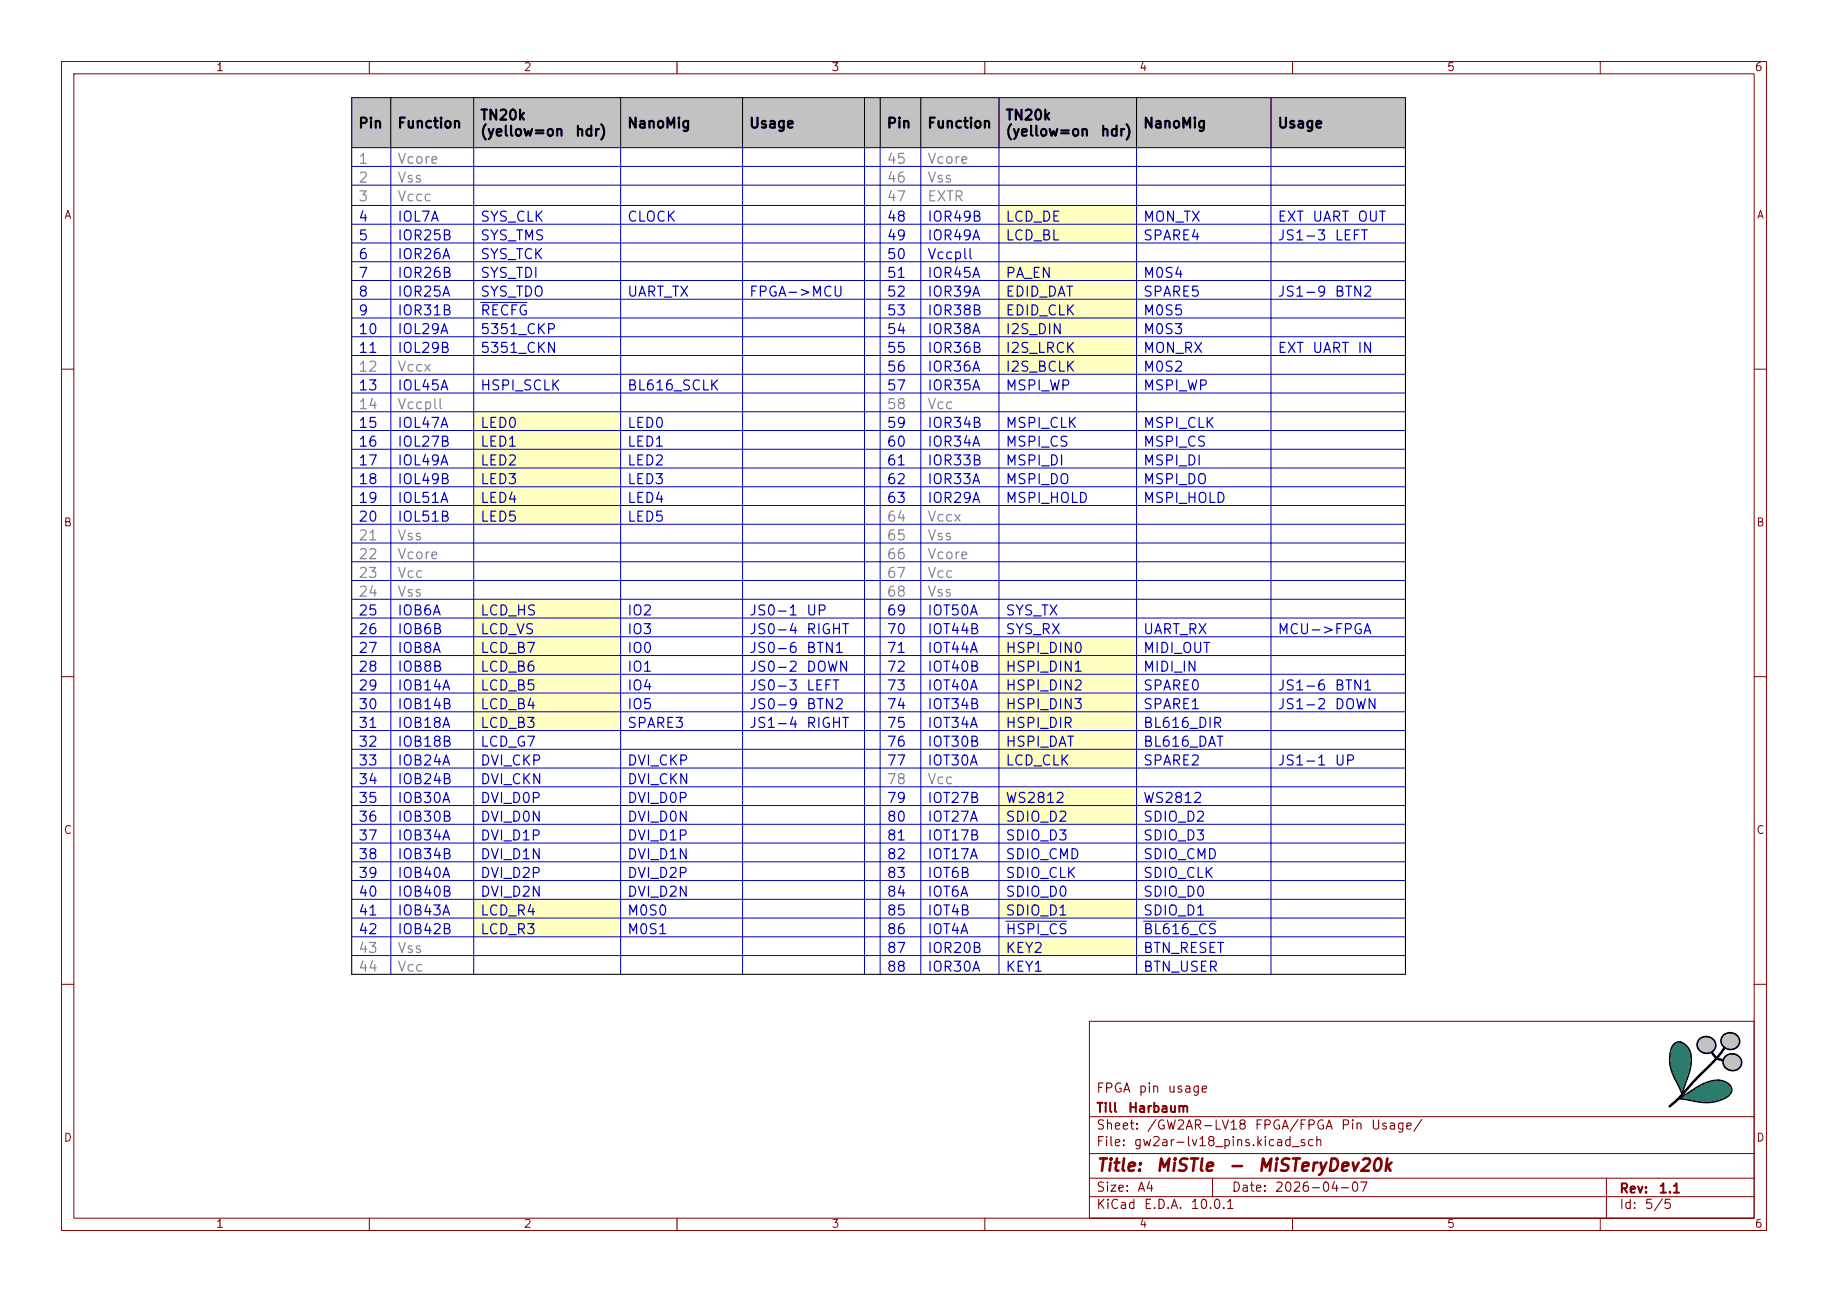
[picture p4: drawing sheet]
<svg xmlns="http://www.w3.org/2000/svg" width="297mm" height="210mm" viewBox="0 0 297 210" stroke-linecap="round" stroke-linejoin="round" font-family="sans-serif">
<g fill="none" stroke="#840000" stroke-width=".16">
<path d="M10 10h277v190h-277zM12 12h273v186h-273zM60 10v2M110 10v2M160 10v2M210 10v2M260 10v2M10 60h2M285 60h2M10 110h2M285 110h2M10 160h2"/>
<path d="M177 166h108v32h-108zM285 160h2M60 198v2M110 198v2M160 198v2M177 194.5h108M177 191.5h108M177 187.5h108M177 181.5h108M197 191.5v3M210 198v2M260 198v2"/>
<path d="M261 191.5v6.5"/>
</g>
<g fill="#c2c2c2">
<path d="M57.1 15.9h6.4v8.1h-6.4z"/>
<path d="M63.5 15.9h13.5v8.1h-13.5z"/>
<path d="M77 15.9h23.8v8.1h-23.8z"/>
<path d="M100.8 15.9h19.8v8.1h-19.8z"/>
<path d="M120.6 15.9h19.9v8.1h-19.9z"/>
<path d="M140.5 15.9h2.5v8.1h-2.5z"/>
<path d="M143 15.9h6.6v8.1h-6.6z"/>
<path d="M149.6 15.9h12.7v8.1h-12.7z"/>
<path d="M162.3 15.9h22.4v8.1h-22.4z"/>
<path d="M184.7 15.9h21.8v8.1h-21.8z"/>
<path d="M206.5 15.9h21.8v8.1h-21.8z"/>
</g>
<g fill="#ffffc2">
<path d="M162.3 33.4h22.4v3h-22.4z"/>
<path d="M162.3 36.4h22.4v3.1h-22.4z"/>
<path d="M162.3 42.5h22.4v3.1h-22.4z"/>
<path d="M162.3 45.6h22.4v3h-22.4z"/>
<path d="M162.3 48.6h22.4v3.1h-22.4z"/>
<path d="M162.3 51.7h22.4v3h-22.4z"/>
<path d="M162.3 54.7h22.4v3.1h-22.4z"/>
<path d="M162.3 57.8h22.4v3h-22.4z"/>
<path d="M77 66.9h23.8v3.1h-23.8z"/>
<path d="M77 70h23.8v3h-23.8z"/>
<path d="M77 73h23.8v3.1h-23.8z"/>
<path d="M77 76.1h23.8v3h-23.8z"/>
<path d="M77 79.1h23.8v3.1h-23.8z"/>
<path d="M77 82.2h23.8v3h-23.8z"/>
<path d="M77 97.4h23.8v3.1h-23.8z"/>
<path d="M77 100.5h23.8v3h-23.8z"/>
<path d="M77 103.5h23.8v3.1h-23.8z"/>
<path d="M162.3 103.5h22.4v3.1h-22.4z"/>
<path d="M77 106.6h23.8v3h-23.8z"/>
<path d="M162.3 106.6h22.4v3h-22.4z"/>
<path d="M77 109.6h23.8v3h-23.8z"/>
<path d="M162.3 109.6h22.4v3h-22.4z"/>
<path d="M77 112.6h23.8v3.1h-23.8z"/>
<path d="M162.3 112.6h22.4v3.1h-22.4z"/>
<path d="M77 115.7h23.8v3h-23.8z"/>
<path d="M162.3 115.7h22.4v3h-22.4z"/>
<path d="M162.3 118.7h22.4v3.1h-22.4z"/>
<path d="M162.3 121.8h22.4v3h-22.4z"/>
<path d="M162.3 127.9h22.4v3h-22.4z"/>
<path d="M162.3 130.9h22.4v3.1h-22.4z"/>
<path d="M77 146.2h23.8v3h-23.8z"/>
<path d="M162.3 146.2h22.4v3h-22.4z"/>
<path d="M77 149.2h23.8v3.1h-23.8z"/>
<path d="M162.3 152.3h22.4v3h-22.4z"/>
</g>
<g fill="#c2c2c2">
<path d="M276.1 168.9l.5-.3 .5-.1h.5l.6 .3 .3 .4 .2 .4v.6l-.1 .4-.5 .4-.5 .2h-.6l-.6-.3-.5-.4-.2-.5 .1-.6z"/>
<path d="M280 168.3l.5-.3 .5-.1h.5l.5 .3 .4 .4 .2 .4v.5l-.2 .5-.4 .4-.5 .2h-.7l-.6-.3-.4-.5-.2-.5 .1-.5z"/>
<path d="M280.3 171.7l.5-.3 .5-.1h.5l.6 .3 .4 .4 .1 .4 .1 .5-.2 .5-.5 .4-.5 .2h-.6l-.6-.3-.5-.4-.1-.5v-.6z"/>
</g>
<g fill="#168543">
<path d="M272.7 178.6l.9-.5a12 12 0 0 1 4.6-2.4 2.45 2.45 0 0 1 3.2 1.4 1.87 1.87 0 0 1-1.5 1.6 7.7 7.7 0 0 1-5.5 .1z"/>
<path d="M271.9 169.7a1.51 1.51 0 0 1 2.4 .6 4.6 4.6 0 0 1 .1 4.2l-1.1 3.4-.5-1.2a8.7 8.7 0 0 1-1.5-4.4v-.6a3.4 3.4 0 0 1 .6-2z"/>
</g>
<g fill="none" stroke="#0000c2" stroke-width=".16">
<path d="M57.1 27.1h171.2M57.1 30.1h171.2M57.1 33.4h171.2M57.1 36.4h171.2M57.1 39.5h171.2M63.5 24v134.4M77 24v134.4M100.8 24v134.4M120.6 24v134.4M140.5 24v134.4M143 24v134.4M149.6 24v134.4"/>
<path d="M162.3 24v134.4M184.7 24v134.4M206.5 24v134.4M57.1 42.5h171.2M57.1 45.6h171.2M57.1 48.6h171.2M57.1 51.7h171.2M57.1 54.7h171.2M57.1 57.8h171.2M78.1 49.2h7.5M57.1 60.8h171.2M57.1 63.9h171.2"/>
<path d="M57.1 66.9h171.2M57.1 70h171.2M57.1 73h171.2M57.1 76.1h171.2M57.1 79.1h171.2M57.1 82.2h171.2M57.1 85.2h171.2M57.1 88.3h171.2M57.1 91.3h171.2M57.1 94.4h171.2M57.1 97.4h171.2M57.1 100.5h171.2"/>
<path d="M57.1 103.5h171.2M57.1 106.6h171.2M57.1 109.6h171.2M57.1 112.6h171.2M57.1 115.7h171.2M57.1 118.7h171.2M57.1 121.8h171.2M57.1 124.8h171.2M57.1 127.9h171.2M57.1 130.9h171.2M57.1 134h171.2M57.1 137h171.2"/>
<path d="M57.1 140.1h171.2M57.1 143.1h171.2M57.1 146.2h171.2M57.1 149.2h171.2M57.1 152.3h171.2M57.1 155.3h171.2M163.4 149.7h9.9M185.8 149.7h11.8"/>
</g>
<path d="M57.1 15.9h171.2v142.5h-171.2zM63.5 15.9v8.1M77 15.9v8.1M100.8 15.9v8.1M120.6 15.9v8.1M140.5 15.9v8.1M143 15.9v8.1M149.6 15.9v8.1M162.3 15.9v8.1M184.7 15.9v8.1M206.5 15.9v8.1M57.1 24h171.2" fill="none" stroke="#000" stroke-width=".16"/>
<path d="M278.1 171.1l.8 .9 1 .4M280.2 170.3a22.1 22.1 0 0 1-4 4.4l-1.1 1.2a25.4 25.4 0 0 1-3.8 3.9" fill="none" stroke="#000" stroke-width=".4"/>
<path d="M276.1 168.9l.5-.3 .5-.1h.5l.6 .3 .3 .4 .2 .4v.6l-.1 .4-.5 .4-.5 .2h-.6l-.6-.3-.5-.4-.2-.5 .1-.6zM280 168.3l.5-.3 .5-.1h.5l.5 .3 .4 .4 .2 .4v.5l-.2 .5-.4 .4-.5 .2h-.7l-.6-.3-.4-.5-.2-.5 .1-.5zM280.3 171.7l.5-.3 .5-.1h.5l.6 .3 .4 .4 .1 .4 .1 .5-.2 .5-.5 .4-.5 .2h-.6l-.6-.3-.5-.4-.1-.5v-.6z" fill="none" stroke="#000" stroke-width=".26"/>
<path d="M271.9 169.7a1.51 1.51 0 0 1 2.4 .6 4.6 4.6 0 0 1 .1 4.2l-1.1 3.4-.5-1.2a8.7 8.7 0 0 1-1.5-4.4v-.6a3.4 3.4 0 0 1 .6-2zM272.7 178.6l.9-.5a12 12 0 0 1 4.6-2.4 2.45 2.45 0 0 1 3.2 1.4 1.87 1.87 0 0 1-1.5 1.6 7.7 7.7 0 0 1-5.5 .1z" fill="none" stroke="#000" stroke-width=".2"/>
<g font-size="2" fill="#840000">
<text x="178" y="190.9">Title:</text>
<text x="187.7" y="190.9">MiSTle</text>
<text x="199.4" y="190.9">-</text>
<text x="204.2" y="190.9">MiSTeryDev20k</text>
</g>
<g font-size="1.6">
<text x="58.1" y="21.2">Pin</text>
<text x="64.5" y="21.2">Function</text>
<text x="77.9" y="19.9">TN20k</text>
<text x="77.9" y="22.5">(yellow=on</text>
<text x="93.4" y="22.5">hdr)</text>
<text x="101.8" y="21.2">NanoMig</text>
<text x="121.6" y="21.2">Usage</text>
<text x="144" y="21.2">Pin</text>
<text x="150.6" y="21.2">Function</text>
<text x="163.3" y="19.9">TN20k</text>
<text x="163.3" y="22.5">(yellow=on</text>
<text x="178.7" y="22.5">hdr)</text>
<text x="185.6" y="21.2">NanoMig</text>
<text x="207.5" y="21.2">Usage</text>
</g>
<g font-size="1.6" fill="#848484">
<text x="58.1" y="27">1</text>
<text x="64.5" y="27">Vcore</text>
<text x="144" y="27">45</text>
<text x="150.6" y="27">Vcore</text>
<text x="58.1" y="30.1">2</text>
<text x="58.1" y="33.1">3</text>
<text x="64.5" y="30.1">Vss</text>
<text x="64.5" y="33.1">Vccc</text>
<text x="144" y="30.1">46</text>
<text x="144" y="33.1">47</text>
<text x="150.6" y="30.1">Vss</text>
<text x="150.6" y="33.1">EXTR</text>
<text x="58.1" y="60.8">12</text>
<text x="64.5" y="60.8">Vccx</text>
<text x="58.1" y="66.9">14</text>
<text x="64.5" y="66.9">Vccpll</text>
<text x="144" y="66.9">58</text>
<text x="150.6" y="66.9">Vcc</text>
<text x="58.1" y="88.3">21</text>
<text x="64.5" y="88.3">Vss</text>
<text x="144" y="85.2">64</text>
<text x="144" y="88.3">65</text>
<text x="150.6" y="85.2">Vccx</text>
<text x="150.6" y="88.3">Vss</text>
<text x="58.1" y="91.3">22</text>
<text x="58.1" y="94.3">23</text>
<text x="64.5" y="91.3">Vcore</text>
<text x="64.5" y="94.3">Vcc</text>
<text x="144" y="91.3">66</text>
<text x="144" y="94.3">67</text>
<text x="150.6" y="91.3">Vcore</text>
<text x="150.6" y="94.3">Vcc</text>
<text x="58.1" y="97.4">24</text>
<text x="64.5" y="97.4">Vss</text>
<text x="144" y="97.4">68</text>
<text x="150.6" y="97.4">Vss</text>
<text x="144" y="127.9">78</text>
<text x="150.6" y="127.9">Vcc</text>
<text x="58.1" y="155.3">43</text>
<text x="64.5" y="155.3">Vss</text>
<text x="58.1" y="158.4">44</text>
<text x="64.5" y="158.4">Vcc</text>
</g>
<g font-size="1.6" fill="#0000c2">
<text x="58.1" y="36.4">4</text>
<text x="58.1" y="39.5">5</text>
<text x="64.5" y="36.4">IOL7A</text>
<text x="64.5" y="39.5">IOR25B</text>
<text x="77.9" y="36.4">SYS_CLK</text>
<text x="77.9" y="39.5">SYS_TMS</text>
<text x="101.8" y="36.4">CLOCK</text>
<text x="144" y="36.4">48</text>
<text x="144" y="39.5">49</text>
<text x="150.6" y="36.4">IOR49B</text>
<text x="150.6" y="39.5">IOR49A</text>
<text x="163.3" y="36.4">LCD_DE</text>
<text x="163.3" y="39.5">LCD_BL</text>
<text x="185.6" y="36.4">MON_TX</text>
<text x="185.6" y="39.5">SPARE4</text>
<text x="207.5" y="36.4">EXT UART OUT</text>
<text x="207.5" y="39.5">JS1-3 LEFT</text>
<text x="58.1" y="42.5">6</text>
<text x="58.1" y="45.6">7</text>
<text x="64.5" y="42.5">IOR26A</text>
<text x="64.5" y="45.6">IOR26B</text>
<text x="77.9" y="42.5">SYS_TCK</text>
<text x="77.9" y="45.6">SYS_TDI</text>
<text x="144" y="42.5">50</text>
<text x="144" y="45.6">51</text>
<text x="150.6" y="42.5">Vccpll</text>
<text x="150.6" y="45.6">IOR45A</text>
<text x="163.3" y="45.6">PA_EN</text>
<text x="185.6" y="45.6">M0S4</text>
<text x="58.1" y="48.6">8</text>
<text x="58.1" y="51.7">9</text>
<text x="64.5" y="48.6">IOR25A</text>
<text x="64.5" y="51.7">IOR31B</text>
<text x="77.9" y="48.6">SYS_TDO</text>
<text x="77.9" y="51.7">RECFG</text>
<text x="101.8" y="48.6">UART_TX</text>
<text x="121.6" y="48.6">FPGA-&gt;MCU</text>
<text x="144" y="48.6">52</text>
<text x="144" y="51.7">53</text>
<text x="150.6" y="48.6">IOR39A</text>
<text x="150.6" y="51.7">IOR38B</text>
<text x="163.3" y="48.6">EDID_DAT</text>
<text x="163.3" y="51.7">EDID_CLK</text>
<text x="185.6" y="48.6">SPARE5</text>
<text x="185.6" y="51.7">M0S5</text>
<text x="207.5" y="48.6">JS1-9 BTN2</text>
<text x="58.1" y="54.7">10</text>
<text x="58.1" y="57.8">11</text>
<text x="64.5" y="54.7">IOL29A</text>
<text x="64.5" y="57.8">IOL29B</text>
<text x="77.9" y="54.7">5351_CKP</text>
<text x="77.9" y="57.8">5351_CKN</text>
<text x="144" y="54.7">54</text>
<text x="144" y="57.8">55</text>
<text x="150.6" y="54.7">IOR38A</text>
<text x="150.6" y="57.8">IOR36B</text>
<text x="163.3" y="54.7">I2S_DIN</text>
<text x="163.3" y="57.8">I2S_LRCK</text>
<text x="185.6" y="54.7">M0S3</text>
<text x="185.6" y="57.8">MON_RX</text>
<text x="207.5" y="57.8">EXT UART IN</text>
<text x="58.1" y="63.9">13</text>
<text x="64.5" y="63.9">IOL45A</text>
<text x="77.9" y="63.9">HSPI_SCLK</text>
<text x="101.8" y="63.9">BL616_SCLK</text>
<text x="144" y="60.8">56</text>
<text x="144" y="63.9">57</text>
<text x="150.6" y="60.8">IOR36A</text>
<text x="150.6" y="63.9">IOR35A</text>
<text x="163.3" y="60.8">I2S_BCLK</text>
<text x="163.3" y="63.9">MSPI_WP</text>
<text x="185.6" y="60.8">M0S2</text>
<text x="185.6" y="63.9">MSPI_WP</text>
<text x="58.1" y="70">15</text>
<text x="64.5" y="70">IOL47A</text>
<text x="77.9" y="70">LED0</text>
<text x="101.8" y="70">LED0</text>
<text x="144" y="70">59</text>
<text x="150.6" y="70">IOR34B</text>
<text x="163.3" y="70">MSPI_CLK</text>
<text x="185.6" y="70">MSPI_CLK</text>
<text x="58.1" y="73">16</text>
<text x="58.1" y="76.1">17</text>
<text x="64.5" y="73">IOL27B</text>
<text x="64.5" y="76.1">IOL49A</text>
<text x="77.9" y="73">LED1</text>
<text x="77.9" y="76.1">LED2</text>
<text x="101.8" y="73">LED1</text>
<text x="101.8" y="76.1">LED2</text>
<text x="144" y="73">60</text>
<text x="144" y="76.1">61</text>
<text x="150.6" y="73">IOR34A</text>
<text x="150.6" y="76.1">IOR33B</text>
<text x="163.3" y="73">MSPI_CS</text>
<text x="163.3" y="76.1">MSPI_DI</text>
<text x="185.6" y="73">MSPI_CS</text>
<text x="185.6" y="76.1">MSPI_DI</text>
<text x="58.1" y="79.1">18</text>
<text x="58.1" y="82.2">19</text>
<text x="64.5" y="79.1">IOL49B</text>
<text x="64.5" y="82.2">IOL51A</text>
<text x="77.9" y="79.1">LED3</text>
<text x="77.9" y="82.2">LED4</text>
<text x="101.8" y="79.1">LED3</text>
<text x="101.8" y="82.2">LED4</text>
<text x="144" y="79.1">62</text>
<text x="144" y="82.2">63</text>
<text x="150.6" y="79.1">IOR33A</text>
<text x="150.6" y="82.2">IOR29A</text>
<text x="163.3" y="79.1">MSPI_DO</text>
<text x="163.3" y="82.2">MSPI_HOLD</text>
<text x="185.6" y="79.1">MSPI_DO</text>
<text x="185.6" y="82.2">MSPI_HOLD</text>
<text x="58.1" y="85.2">20</text>
<text x="64.5" y="85.2">IOL51B</text>
<text x="77.9" y="85.2">LED5</text>
<text x="101.8" y="85.2">LED5</text>
<text x="58.1" y="100.4">25</text>
<text x="64.5" y="100.4">IOB6A</text>
<text x="77.9" y="100.4">LCD_HS</text>
<text x="101.8" y="100.4">IO2</text>
<text x="121.6" y="100.4">JS0-1 UP</text>
<text x="144" y="100.4">69</text>
<text x="150.6" y="100.4">IOT50A</text>
<text x="163.3" y="100.4">SYS_TX</text>
<text x="58.1" y="103.5">26</text>
<text x="58.1" y="106.5">27</text>
<text x="64.5" y="103.5">IOB6B</text>
<text x="64.5" y="106.5">IOB8A</text>
<text x="77.9" y="103.5">LCD_VS</text>
<text x="77.9" y="106.5">LCD_B7</text>
<text x="101.8" y="103.5">IO3</text>
<text x="101.8" y="106.5">IO0</text>
<text x="121.6" y="103.5">JS0-4 RIGHT</text>
<text x="121.6" y="106.5">JS0-6 BTN1</text>
<text x="144" y="103.5">70</text>
<text x="144" y="106.5">71</text>
<text x="150.6" y="103.5">IOT44B</text>
<text x="150.6" y="106.5">IOT44A</text>
<text x="163.3" y="103.5">SYS_RX</text>
<text x="163.3" y="106.5">HSPI_DIN0</text>
<text x="185.6" y="103.5">UART_RX</text>
<text x="185.6" y="106.5">MIDI_OUT</text>
<text x="207.5" y="103.5">MCU-&gt;FPGA</text>
<text x="58.1" y="109.6">28</text>
<text x="58.1" y="112.6">29</text>
<text x="64.5" y="109.6">IOB8B</text>
<text x="64.5" y="112.6">IOB14A</text>
<text x="77.9" y="109.6">LCD_B6</text>
<text x="77.9" y="112.6">LCD_B5</text>
<text x="101.8" y="109.6">IO1</text>
<text x="101.8" y="112.6">IO4</text>
<text x="121.6" y="109.6">JS0-2 DOWN</text>
<text x="121.6" y="112.6">JS0-3 LEFT</text>
<text x="144" y="109.6">72</text>
<text x="144" y="112.6">73</text>
<text x="150.6" y="109.6">IOT40B</text>
<text x="150.6" y="112.6">IOT40A</text>
<text x="163.3" y="109.6">HSPI_DIN1</text>
<text x="163.3" y="112.6">HSPI_DIN2</text>
<text x="185.6" y="109.6">MIDI_IN</text>
<text x="185.6" y="112.6">SPARE0</text>
<text x="207.5" y="112.6">JS1-6 BTN1</text>
<text x="58.1" y="115.7">30</text>
<text x="58.1" y="118.7">31</text>
<text x="64.5" y="115.7">IOB14B</text>
<text x="64.5" y="118.7">IOB18A</text>
<text x="77.9" y="115.7">LCD_B4</text>
<text x="77.9" y="118.7">LCD_B3</text>
<text x="101.8" y="115.7">IO5</text>
<text x="101.8" y="118.7">SPARE3</text>
<text x="121.6" y="115.7">JS0-9 BTN2</text>
<text x="121.6" y="118.7">JS1-4 RIGHT</text>
<text x="144" y="115.7">74</text>
<text x="144" y="118.7">75</text>
<text x="150.6" y="115.7">IOT34B</text>
<text x="150.6" y="118.7">IOT34A</text>
<text x="163.3" y="115.7">HSPI_DIN3</text>
<text x="163.3" y="118.7">HSPI_DIR</text>
<text x="185.6" y="115.7">SPARE1</text>
<text x="185.6" y="118.7">BL616_DIR</text>
<text x="207.5" y="115.7">JS1-2 DOWN</text>
<text x="58.1" y="121.8">32</text>
<text x="58.1" y="124.8">33</text>
<text x="64.5" y="121.8">IOB18B</text>
<text x="64.5" y="124.8">IOB24A</text>
<text x="77.9" y="121.8">LCD_G7</text>
<text x="77.9" y="124.8">DVI_CKP</text>
<text x="101.8" y="124.8">DVI_CKP</text>
<text x="144" y="121.8">76</text>
<text x="144" y="124.8">77</text>
<text x="150.6" y="121.8">IOT30B</text>
<text x="150.6" y="124.8">IOT30A</text>
<text x="163.3" y="121.8">HSPI_DAT</text>
<text x="163.3" y="124.8">LCD_CLK</text>
<text x="185.6" y="121.8">BL616_DAT</text>
<text x="185.6" y="124.8">SPARE2</text>
<text x="207.5" y="124.8">JS1-1 UP</text>
<text x="58.1" y="127.9">34</text>
<text x="58.1" y="130.9">35</text>
<text x="64.5" y="127.9">IOB24B</text>
<text x="64.5" y="130.9">IOB30A</text>
<text x="77.9" y="127.9">DVI_CKN</text>
<text x="77.9" y="130.9">DVI_D0P</text>
<text x="101.8" y="127.9">DVI_CKN</text>
<text x="101.8" y="130.9">DVI_D0P</text>
<text x="144" y="130.9">79</text>
<text x="150.6" y="130.9">IOT27B</text>
<text x="163.3" y="130.9">WS2812</text>
<text x="185.6" y="130.9">WS2812</text>
<text x="58.1" y="134">36</text>
<text x="58.1" y="137">37</text>
<text x="64.5" y="134">IOB30B</text>
<text x="64.5" y="137">IOB34A</text>
<text x="77.9" y="134">DVI_D0N</text>
<text x="77.9" y="137">DVI_D1P</text>
<text x="101.8" y="134">DVI_D0N</text>
<text x="101.8" y="137">DVI_D1P</text>
<text x="144" y="134">80</text>
<text x="144" y="137">81</text>
<text x="150.6" y="134">IOT27A</text>
<text x="150.6" y="137">IOT17B</text>
<text x="163.3" y="134">SDIO_D2</text>
<text x="163.3" y="137">SDIO_D3</text>
<text x="185.6" y="134">SDIO_D2</text>
<text x="185.6" y="137">SDIO_D3</text>
<text x="58.1" y="140.1">38</text>
<text x="58.1" y="143.1">39</text>
<text x="64.5" y="140.1">IOB34B</text>
<text x="64.5" y="143.1">IOB40A</text>
<text x="77.9" y="140.1">DVI_D1N</text>
<text x="77.9" y="143.1">DVI_D2P</text>
<text x="101.8" y="140.1">DVI_D1N</text>
<text x="101.8" y="143.1">DVI_D2P</text>
<text x="144" y="140.1">82</text>
<text x="144" y="143.1">83</text>
<text x="150.6" y="140.1">IOT17A</text>
<text x="150.6" y="143.1">IOT6B</text>
<text x="163.3" y="140.1">SDIO_CMD</text>
<text x="163.3" y="143.1">SDIO_CLK</text>
<text x="185.6" y="140.1">SDIO_CMD</text>
<text x="185.6" y="143.1">SDIO_CLK</text>
<text x="58.1" y="146.2">40</text>
<text x="58.1" y="149.2">41</text>
<text x="64.5" y="146.2">IOB40B</text>
<text x="64.5" y="149.2">IOB43A</text>
<text x="77.9" y="146.2">DVI_D2N</text>
<text x="77.9" y="149.2">LCD_R4</text>
<text x="101.8" y="146.2">DVI_D2N</text>
<text x="101.8" y="149.2">M0S0</text>
<text x="144" y="146.2">84</text>
<text x="144" y="149.2">85</text>
<text x="150.6" y="146.2">IOT6A</text>
<text x="150.6" y="149.2">IOT4B</text>
<text x="163.3" y="146.2">SDIO_D0</text>
<text x="163.3" y="149.2">SDIO_D1</text>
<text x="185.6" y="146.2">SDIO_D0</text>
<text x="185.6" y="149.2">SDIO_D1</text>
<text x="58.1" y="152.3">42</text>
<text x="64.5" y="152.3">IOB42B</text>
<text x="77.9" y="152.3">LCD_R3</text>
<text x="101.8" y="152.3">M0S1</text>
<text x="144" y="152.3">86</text>
<text x="144" y="155.3">87</text>
<text x="150.6" y="152.3">IOT4A</text>
<text x="150.6" y="155.3">IOR20B</text>
<text x="163.3" y="152.3">HSPI_CS</text>
<text x="163.3" y="155.3">KEY2</text>
<text x="185.6" y="152.3">BL616_CS</text>
<text x="185.6" y="155.3">BTN_RESET</text>
<text x="144" y="158.4">88</text>
<text x="150.6" y="158.4">IOR30A</text>
<text x="163.3" y="158.4">KEY1</text>
<text x="185.6" y="158.4">BTN_USER</text>
</g>
<g font-size="1.5" fill="#840000">
<text x="178" y="178">FPGA</text>
<text x="184.9" y="178">pin</text>
<text x="189.6" y="178">usage</text>
<text x="178" y="184">Sheet:</text>
<text x="178" y="181.2">Till</text>
<text x="183.2" y="181.2">Harbaum</text>
<text x="186.2" y="184">/GW2AR-LV18</text>
<text x="203.7" y="184">FPGA/FPGA</text>
<text x="217.8" y="184">Pin</text>
<text x="222.6" y="184">Usage/</text>
<text x="178" y="186.7">File:</text>
<text x="184.1" y="186.7">gw2ar-lv18_pins.kicad_sch</text>
<text x="178" y="196.9">KiCad</text>
<text x="178" y="194.1">Size:</text>
<text x="184.7" y="194.1">A4</text>
<text x="185.7" y="196.9">E.D.A.</text>
<text x="193.3" y="196.9">10.0.1</text>
<text x="200" y="194.1">Date:</text>
<text x="207" y="194.1">2026-04-07</text>
<text x="263" y="194.3">Rev:</text>
<text x="263" y="196.9">Id:</text>
<text x="267.1" y="196.9">5/5</text>
<text x="269.4" y="194.3">1.1</text>
</g>
<g font-size="1.3" fill="#840000">
<text x="35" y="11.9">1</text>
<text x="85" y="11.9">2</text>
<text x="135" y="11.9">3</text>
<text x="185" y="11.9">4</text>
<text x="235" y="11.9">5</text>
<text x="285" y="11.9">6</text>
<text x="10.3" y="35.9">A</text>
<text x="285.3" y="35.9">A</text>
<text x="10.3" y="85.9">B</text>
<text x="285.3" y="85.9">B</text>
<text x="10.3" y="135.9">C</text>
<text x="285.3" y="135.9">C</text>
<text x="10.3" y="185.9">D</text>
<text x="285.3" y="185.9">D</text>
<text x="35" y="199.9">1</text>
<text x="85" y="199.9">2</text>
<text x="135" y="199.9">3</text>
<text x="185" y="199.9">4</text>
<text x="235" y="199.9">5</text>
<text x="285" y="199.9">6</text>
</g>
</svg>
